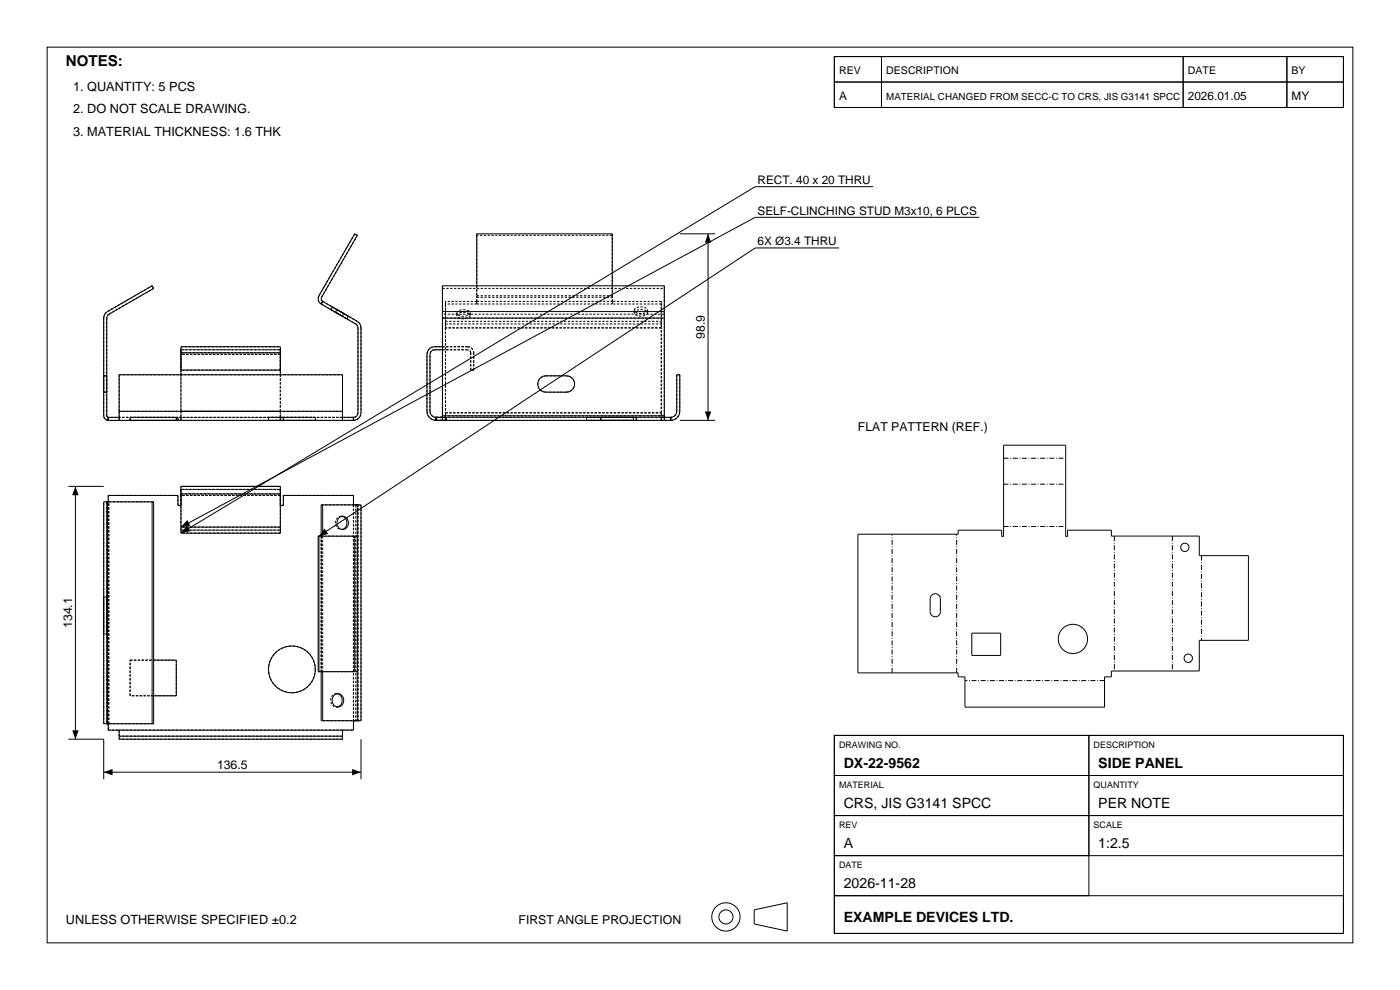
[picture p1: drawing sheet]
<svg xmlns="http://www.w3.org/2000/svg" width="297mm" height="210mm" viewBox="0 0 297 210" stroke-linecap="round" stroke-linejoin="round" font-family="sans-serif">
<g fill="none" stroke="#000" stroke-width=".21">
<path d="M10 10h277v190h-277zM177 12h10v5.4h-10zM177 17.4h10v5.4h-10zM177 12h108v10.8h-108zM187 12h64v5.4h-64zM187 17.4h64v5.4h-64zM251 12h22v5.4h-22zM251 17.4h22v5.4h-22zM273 12h12v5.4h-12zM273 17.4h12v5.4h-12zM185.2 39.6h-25l-121.8 73.5M144.2 49.6h7.5"/>
<path d="M150.2 49.6v39.6M178 52.6h-17.8l-92.5 61.1M207.7 46.1h-47.5l-121.8 65.7M38.4 74.8v-1.2h21.1v1.2M38.4 74.8v4.7M38.4 74.8h21.1M38.4 78.5h21.1M59.5 74.8v4.7M68.1 64.5l7.4 4.2 .4 .5v18.4a.96 .96 0 0 1-.9 .9M68.5 63.9l7.3 4.3a1.6 1.6 0 0 1 .8 1.3v18.1a1.6 1.6 0 0 1-1.6 1.6M68.5 63.9a.64 .64 0 0 1-.3-.8l7.6-13.2-.5-.3-7.6 13.1a1.28 1.28 0 0 0 .4 1.8M68.5 63.9l-.4 .6"/>
<path d="M93.9 74.2h-1.7a.96 .96 0 0 0-1 1v12.1a1.28 1.28 0 0 0 1.3 1.2M93.9 73.6h-1.7a1.6 1.6 0 0 0-1.6 1.6v12.1a1.92 1.92 0 0 0 1.9 1.9M93.9 66.1v1.4M93.9 66.1v-5.5h47v5.5M93.9 67.5v20.7M93.9 67.5h47M93.9 66.1h47M101.1 60.6v-11h28.8v11M140.9 66.1v1.4M140.9 67.5v20.7M23 88.5l-.4-.3 .1-21 .4-.6 9.5-5.4-.3-.6-9.5 5.5a1.6 1.6 0 0 0-.8 1.4v20.7a.96 .96 0 0 0 1 1M23 89.2h52"/>
<path d="M23 88.5h2.3M23 88.5v.7M25.3 87.3v1.9M25.3 87.3h47.4M25.3 87.3v-7.8h47.4v7.8M72.7 87.3v1.9M72.7 88.5h2.3M75 88.5v.7M92.5 89.2h49.8M92.5 88.5h1.4M92.5 88.5v.7M93.9 88.2v1"/>
<path d="M93.9 88.2h47M114.5 80.3l.8-.5 .5-.1h4.4a1.73 1.73 0 0 1 1.7 1.8 1.73 1.73 0 0 1-1.7 1.7h-4.4a1.73 1.73 0 0 1-1.6-1 1.73 1.73 0 0 1 .3-1.9zM140.9 88.2v1M140.9 88.5h1.4M142.3 88.5a1.28 1.28 0 0 0 1.3-1.2v-7.8h.6v7.8a1.92 1.92 0 0 1-1.9 1.9M142.3 88.5v.7M144.2 89.2h7.5M14.5 103.2h7.5M16 103.2v53.6M22.8 106.5h-.8v47h.8M22.8 106.5h9.8v47h-9.8M22.8 106.5v47"/>
<path d="M23 106.5v-1.4h14.7v2.1h.7M32.3 106.5v47M38.4 111.8v1.3M38.4 104.8v-1.6h21.1v1.6M38.4 104.8v7M38.4 104.8h21.1M38.4 111.8h21.1M59.5 111.8v1.3h-21.1M59.5 104.8v7M67.7 113.7h-.2v28.8h.2M67.7 113.7v28.8M67.7 113.7h8.1"/>
<path d="M68.5 107.1v6.6M71.8 109.9a1.31 1.31 0 0 1 1.9 .2 1.31 1.31 0 0 1-.1 1.8 1.31 1.31 0 0 1-1.9-.1 1.31 1.31 0 0 1 .1-1.9zM72.5 109.5a1.45 1.45 0 0 1 1.1 1.4 1.45 1.45 0 0 1-1.1 1.4M75 107.1v-2h-14.9v2.1h-.6M75.3 113.7v28.8M75.8 107.1h.8v45.8h-.8M75.8 107.1h-7.7v6.6M75.8 107.1v45.8M182 113.3h21.3v-.8h9.2v1.3h.4v-19.4h13.2v19.4h.4v-1.3h9.3v1.2h18.6v4.2h10.4v17.9h-10.4v6.5h-18.6v1.3h-1.5v6.4h-29.6v-6.4h-1.4v-.9h-21.3zM197.6 126.3a1.08 1.08 0 0 1 1.2-.3 1.08 1.08 0 0 1 .7 1v2.8a1.08 1.08 0 0 1-1.1 1 1.08 1.08 0 0 1-1.1-1v-2.8zM206.2 134.3h6.1v4.7h-6.1zM14.5 156.8h7.5v8.5"/>
<path d="M25.3 154.9v1.3M25.3 156.2v.6h47.4v-.6M25.3 156.2h47.4M32.6 140h4.8v7.6h-4.8M67.7 142.5h8.1M68.1 142.5v10.4h7.7M68.5 142.5v10.4M70.8 147.6a1.33 1.33 0 0 1 1.9 .1 1.33 1.33 0 0 1-.1 1.9 1.33 1.33 0 0 1-1.9-.2 1.33 1.33 0 0 1 .1-1.8zM71.5 147.1a1.46 1.46 0 0 1 1.1 1.5 1.46 1.46 0 0 1-1.1 1.4M72.7 154.9v1.3M75 152.9v2h-52v-1.4M76.6 156.8v8.5"/>
<path d="M177 156h54v8.5h-54zM177 156h108v42h-108zM231 156h54v8.5h-54zM22 163.8h54.6M177 164.5h54v8.5h-54zM177 173h54v8.5h-54zM231 164.5h54v8.5h-54zM231 173h54v8.5h-54zM160 193l7-1.5v6l-7-1.5zM177 181.5h54v8.5h-54zM177 190h108v8h-108z"/>
<circle cx="251.4" cy="116.1" r=".88"/>
<circle cx="227.6" cy="135.5" r="3.1"/>
<circle cx="252.1" cy="139.6" r=".89"/>
<circle cx="61.9" cy="142" r="5"/>
<circle cx="154" cy="194.5" r="3"/>
<circle cx="154" cy="194.5" r="1.5"/>
</g>
<g fill="none" stroke="#000" stroke-width=".21" stroke-dasharray=".5 .3" stroke-linecap="butt">
<path d="M75.3 49.6l-7.6 13.1M75.8 49.9l-7.6 13.2M75.8 49.9l-.5-.3M101.1 49.9v13.2M101.1 49.9v-.3M129.9 49.9v-.3M129.9 49.9h-28.8M22 67.5a1.6 1.6 0 0 1 .8-1.4M22 79.7v3.5M22 79.7h.6M22.6 79.7v3.5M22.8 66.1l9.5-5.5"/>
<path d="M23.1 66.6l9.5-5.4M23.1 66.6l-.2 .3-.3 .6M25.3 79.5h47.4M32.3 60.6l.3 .6M38.4 75.2v3.3M38.4 79.5v7.8M38.4 74.2v1M38.4 74.8v-.6M38.4 78.5v-3.7M38.4 75.2v-1.6M38.4 75.2v12.1M38.4 73.6h21.1"/>
<path d="M38.4 74.2h21.1M38.4 74.8h21.1M59.5 75.2v-1.6M59.5 74.8v3.7M59.5 74.8v-.6M59.5 74.2v1M59.5 78.5v-3.3M59.5 75.2h-21.1M59.5 74.2h-21.1M59.5 78.5h-21.1M67.7 62.7a1.28 1.28 0 0 0 .4 1.8M68.1 64.5l7.4 4.2"/>
<path d="M68.1 64.5l.4-.6M68.5 63.9l7.3 4.3M68.5 63.9l-.4 .6M68.5 63.9a.64 .64 0 0 1-.3-.8M70.1 65.6l1.3 .8M70.1 65.6l.4-.5M70.5 65.1l1.2 .7M71.2 66.2l1.2 .7M71.2 66.2l.3-.5M71.4 66.4l1.2 .7M71.5 65.7l1.2 .7M71.7 65.8l1.2 .7"/>
<path d="M72.4 66.9l1.2 .7M72.6 67.1l-2.5-1.5M72.6 67.1l.3-.6M72.7 79.5v7.8M72.7 66.4l1.2 .7M72.9 66.5l-2.4-1.4M73.6 67.6l-2.4-1.4M73.6 67.6l.3-.5M73.9 67.1l-2.4-1.4M75.5 68.7l.2 .2 .2 .6M75.9 69.5v18.1M76.6 69.5v18.1"/>
<path d="M76.6 69.5a1.6 1.6 0 0 0-.8-1.3M90.6 75.2a1.6 1.6 0 0 1 1.6-1.6M92.2 73.6h7M92.2 74.2h7M92.2 74.2a.96 .96 0 0 0-1 1M93.9 60.6v.6M93.9 66.6v-5.4M93.9 66.6v.9M93.9 67.5h47M93.9 61.2h47M94.5 69.5v18.1M94.5 69.5v-1.3"/>
<path d="M94.5 63.9v4.3M94.5 63.9v.6M94.5 64.5v4.2M94.5 68.7v.8M94.5 68.2h45.8M94.5 68.7h45.8M96.9 66.4a1.75 1.75 0 0 1 2.8 0M96.9 66.9a1.75 1.75 0 0 1 2.8 0M96.9 66.9v-.5M99.2 74.2h-5.3M99.2 73.6a1.28 1.28 0 0 1 1.3 1.2M99.2 73.6h-5.3"/>
<path d="M99.7 66.4a1.75 1.75 0 0 1-2.8 0M99.7 66.9a1.75 1.75 0 0 1-2.8 0M99.7 66.4v.5M99.9 74.8a.64 .64 0 0 0-.7-.6M99.9 78.5v-3.7M99.9 74.8v3.7M100.5 78.5h-.6M100.5 78.5v-3.7M100.5 74.8v3.7M101.1 63.9h28.8M101.1 63.9h-6.6M101.1 64.5h28.8"/>
<path d="M101.1 64.5h-6.6M101.1 63.1h28.8M101.1 63.9v-.8M101.1 64.5v-.6M101.1 62.7h28.8M101.1 62.7v1.8M101.1 60.6v2.1M115.8 79.7h4.4M115.8 79.7a1.73 1.73 0 0 0-1.7 1.8 1.73 1.73 0 0 0 1.7 1.7M129.9 64.5v-.6M129.9 63.9v-.8M129.9 63.1v-13.2"/>
<path d="M129.9 62.7v-2.1M129.9 62.7v1.8M134.5 65.8a1.77 1.77 0 0 1 2.9 0M134.5 66.4a1.77 1.77 0 0 1 2.9 0M134.5 66.4v-.6M137.4 65.8a1.77 1.77 0 0 1-2.9 0M137.4 66.4a1.77 1.77 0 0 1-2.9 0M137.4 65.8v.6M140.3 69.5v-1.3M140.3 68.2v-4.3M140.3 63.9v.6M140.3 68.7v-4.2"/>
<path d="M140.3 68.7v.8M140.3 69.5h-45.8M140.3 63.9h-10.4M140.3 64.5h-10.4M140.9 60.6v.6M140.9 61.2v5.4M140.9 66.6v.9M140.9 67.5v20.7M140.9 66.6h-47M143.6 79.5v7.8M144.2 79.5v7.8M144.2 79.5h-.6"/>
<path d="M22 88.2v-20.7M22 83.2v-3.5M22 83.2h.6M22.6 88.2l.4 .3M22.6 88.2v-20.7M22.6 83.2v-3.5M23 88.5v.7M23 89.2v-.7M23 89.2a.96 .96 0 0 1-1-1M25.3 88.5v.7M25.3 87.3v1.2M25.3 87.3v-7.8"/>
<path d="M27.6 89.2h9.8M27.6 88.5h9.8M27.6 89.2v-.7M37.4 89.2h-9.8M37.4 88.5h-9.8M37.4 89.2v-.7M37.7 89.2h-14.7M37.7 88.5h-14.7M37.7 89.2v-.7M38.4 89.2h-.7M38.4 88.5h-.7M38.4 89.2v-.7"/>
<path d="M38.4 87.3v1.2M38.4 89.2v-1.9M38.4 87.3h21.1M57 89.2h9.9M57 88.5h9.9M57 88.5v.7M59.5 89.2h-21.1M59.5 88.5h-21.1M59.5 89.2v-1.9M59.5 89.2v-.7M59.5 87.3v-12.1M59.5 87.3v-7.8"/>
<path d="M59.5 87.3v1.2M60.1 89.2h-.6M60.1 88.5h-.6M60.1 89.2v-.7M66.9 89.2h-9.9M66.9 88.5h-9.9M66.9 89.2v-.7M72.7 88.5h-47.4M72.7 88.5v.7M72.7 87.3h-47.4M72.7 87.3v1.2M75 88.5v.7"/>
<path d="M75 89.2h-14.9M75 88.5h-14.9M75 89.2a1.6 1.6 0 0 0 1.6-1.6M75 89.2v-.7M75.9 87.6a.96 .96 0 0 1-.9 .9M90.6 87.3v-12.1M91.2 87.3v-12.1M91.2 87.3a1.28 1.28 0 0 0 1.3 1.2M92.5 89.2h2.1M92.5 88.5h2.1M92.5 89.2v-.7M92.5 89.2a1.92 1.92 0 0 1-1.9-1.9"/>
<path d="M93.9 88.5v.7M93.9 88.2v.3M93.9 88.2v-20.7M94.5 89.2h45.8M94.5 89.2h-2M94.5 88.5h45.8M94.5 88.5h-2M94.5 87.6h45.8M94.5 89.2v-1.6M94.5 88.5v.7M94.5 87.6v.9M94.6 89.2h-2.1"/>
<path d="M94.6 88.5h-2.1M94.6 89.2v-.7M120.2 83.2a1.73 1.73 0 0 0 1.7-1.7 1.73 1.73 0 0 0-1.7-1.8M120.2 83.2h-4.4M124.4 89.2h5M124.4 88.5h5M124.4 88.5v.7M127.4 89.2h7.6M127.4 88.5h7.6M127.4 89.2v-.7M129.4 89.2h5M129.4 88.5h5"/>
<path d="M134.4 89.2h-10M134.4 88.5h-10M134.4 88.5v.7M135 89.2h-7.6M135 88.5h-7.6M135 89.2v-.7M140.3 88.5v.7M140.3 89.2v-1.6M140.3 87.6v-18.1M140.3 87.6v.9M140.9 88.5h-47M140.9 88.5v.7"/>
<path d="M140.9 88.2h-47M140.9 88.2v.3M142.3 89.2h-2M142.3 88.5h-2M142.3 89.2v-.7M142.3 88.5v.7M142.3 89.2a1.92 1.92 0 0 0 1.9-1.9M143.6 87.3a1.28 1.28 0 0 1-1.3 1.2M22.6 106.5h.4M22.6 106.5v47M23 105.1v1.4M23 106.5h-1"/>
<path d="M23.1 106.5h9.5M23.1 106.5h-.5M37.7 105.1h-14.7M37.7 107.2v-2.1M38.4 107.2h-.7M38.4 105.1v2.1M38.4 103.8v1.3M38.4 104.8v-1M38.4 111.8v-7M38.4 112.4v-.6M38.4 113.1v-.7M38.4 105.1v-1.9"/>
<path d="M38.4 103.8h21.1M38.4 104.8h21.1M38.4 112.4h21.1M59.5 105.1h-21.1M59.5 107.2v-2.1M59.5 105.1v-1.9M59.5 113.1v-.7M59.5 112.4v-.6M59.5 104.8v7M59.5 104.8v-1M59.5 103.8v1.3M59.5 103.8h-21.1"/>
<path d="M59.5 111.8h-21.1M59.5 113.1h-21.1M59.5 112.4h-21.1M60.1 105.1v2.1M60.1 107.2h-.6M67.5 113.7h.6M68.1 107.1h7.4M68.1 113.7v28.8M68.1 113.7h.1M68.1 113.7h.4M68.2 113.7v28.8M68.5 113.7v28.8"/>
<path d="M68.5 113.7h-.4M72.4 112.3h.1M72.4 109.5a1.42 1.42 0 0 0-1.2 1.4 1.42 1.42 0 0 0 1.2 1.4M72.4 109.5h.3M72.5 109.5h-.1M72.7 112.3h-.3M75 107.1v45.8M75 107.1v-2M75 105.1h-14.9M75 107.1h1.6M75.5 107.1h.4M75.5 107.1v45.8"/>
<path d="M75.8 113.7v28.8M75.8 113.7h-7.6M75.9 107.1v45.8M75.9 107.1h-.9M76.6 107.1v45.8M22 128.4v4.4M22 132.8v1.7M22 134.5v-1.7M22 132.8v-4.4M22 128.4v-1.7M22 126.7v1.7M22.6 128.4v4.4"/>
<path d="M22.6 132.8v1.7M22.6 134.5v-1.7M22.6 132.8v-4.4M22.6 128.4v-1.7M22.6 126.7v1.7M22.6 134.5h-.6M22.6 126.7h-.6M22 153.5v-47M22.6 153.5v-47M22.6 153.5h.4M23 153.5v-47M23 153.5v1.4"/>
<path d="M23 154.9h2.3M23 153.5h-1M23.1 153.5h-.5M23.1 153.5v-47M25.3 154.9v1.9M27.6 140h9.8M27.6 147.6v-7.6M27.6 140h5M32.6 147.6h-5M32.6 153.5h-9.5M37.4 140v7.6M37.4 147.6h-9.8"/>
<path d="M66.9 142a5 5 0 0 1-7.2 4.4 5 5 0 0 1-.7-8.4 5 5 0 0 1 7.8 3.1l.1 .9M67.5 142.5h.6M68.1 142.5h.4M68.1 142.5h.1M68.1 142.5v-28.8M68.2 142.5h7.6M68.5 142.5h-.4M71.4 150h.1M71.4 147.1a1.43 1.43 0 0 0-1.3 1.5 1.43 1.43 0 0 0 1.3 1.4M71.4 147.1h.3M71.5 147.1h-.1M71.7 150h-.3"/>
<path d="M72.7 154.9h-47.4M72.7 154.9h2.3M72.7 156.8h-47.4M72.7 154.9v1.9M72.7 156.2h-47.4M75 154.9v-2M75 152.9h1.6M75.5 152.9h-7.4M75.5 152.9h.4M75.9 152.9h-.9M75.9 152.9v-45.8"/>
</g>
<path d="M150.2 49.6l.7 1.9h-1.4zM149.5 87.3h1.4l-.7 1.9zM16 103.2l.7 1.9h-1.4zM39.6 111.5l.8 1.2-2 .4zM39.7 110.3l.7 1.2-2 .3zM68.9 112.1l.7 1.2-1.9 .4zM15.3 154.9h1.4l-.7 1.9zM22 163.8l1.9-.7v1.4zM74.7 163.1l1.9 .7-1.9 .7z" fill="#000"/>
<path d="M212.9 97.2h13.2M212.9 111.7h13.2M212.9 102.7h13.2M236.4 113.7v28.6M248.7 113.7v28.6M254.9 117.9v17.9M189.3 142.7v-29.4M202.9 142.7v-29.4M234.3 144.4h-29.6" fill="none" stroke="#000" stroke-width=".21" stroke-dasharray="1.1 .4 .2 .4" stroke-linecap="butt"/>
<text font-size="3.2" x="14" y="14">NOTES:</text>
<g font-size="3">
<text x="179" y="162.9">DX-22-9562</text>
<text x="233" y="162.9">SIDE PANEL</text>
<text x="179" y="171.4">CRS, JIS G3141 SPCC</text>
<text x="233" y="171.4">PER NOTE</text>
<text x="179" y="179.9">A</text>
<text x="233" y="179.9">1:2.5</text>
<text x="179" y="188.4">2026-11-28</text>
<text x="179" y="195.5">EXAMPLE DEVICES LTD.</text>
</g>
<g font-size="2.7">
<text x="15.5" y="19.2">1. QUANTITY: 5 PCS</text>
<text x="15.5" y="24">2. DO NOT SCALE DRAWING.</text>
<text x="15.5" y="28.8">3. MATERIAL THICKNESS: 1.6 THK</text>
<text x="14" y="196">UNLESS OTHERWISE SPECIFIED ±0.2</text>
</g>
<g font-size="2.6">
<text x="149.5" y="71.9" transform="rotate(-90 149.5 71.9)">98.9</text>
<text x="182" y="91.4">FLAT PATTERN (REF.)</text>
<text x="15.3" y="133.2" transform="rotate(-90 15.3 133.2)">134.1</text>
<text x="46" y="163.1">136.5</text>
<text x="110" y="196">FIRST ANGLE PROJECTION</text>
</g>
<g font-size="2.5">
<text x="178" y="21.2">A</text>
<text x="252" y="21.2">2026.01.05</text>
<text x="274" y="21.2">MY</text>
<text x="160.7" y="39">RECT. 40 x 20 THRU</text>
<text x="160.7" y="45.5">SELF-CLINCHING STUD M3x10, 6 PLCS</text>
<text x="160.7" y="52">6X Ø3.4 THRU</text>
</g>
<g font-size="2.3">
<text x="178" y="15.8">REV</text>
<text x="188" y="15.8">DESCRIPTION</text>
<text x="252" y="15.8">DATE</text>
<text x="274" y="15.8">BY</text>
</g>
<text font-size="2.1" x="188" y="21.2">MATERIAL CHANGED FROM SECC-C TO CRS, JIS G3141 SPCC</text>
<g font-size="1.9">
<text x="178" y="158.6">DRAWING NO.</text>
<text x="232" y="158.6">DESCRIPTION</text>
<text x="178" y="167.1">MATERIAL</text>
<text x="232" y="167.1">QUANTITY</text>
<text x="178" y="175.6">REV</text>
<text x="232" y="175.6">SCALE</text>
<text x="178" y="184.1">DATE</text>
</g>
</svg>
